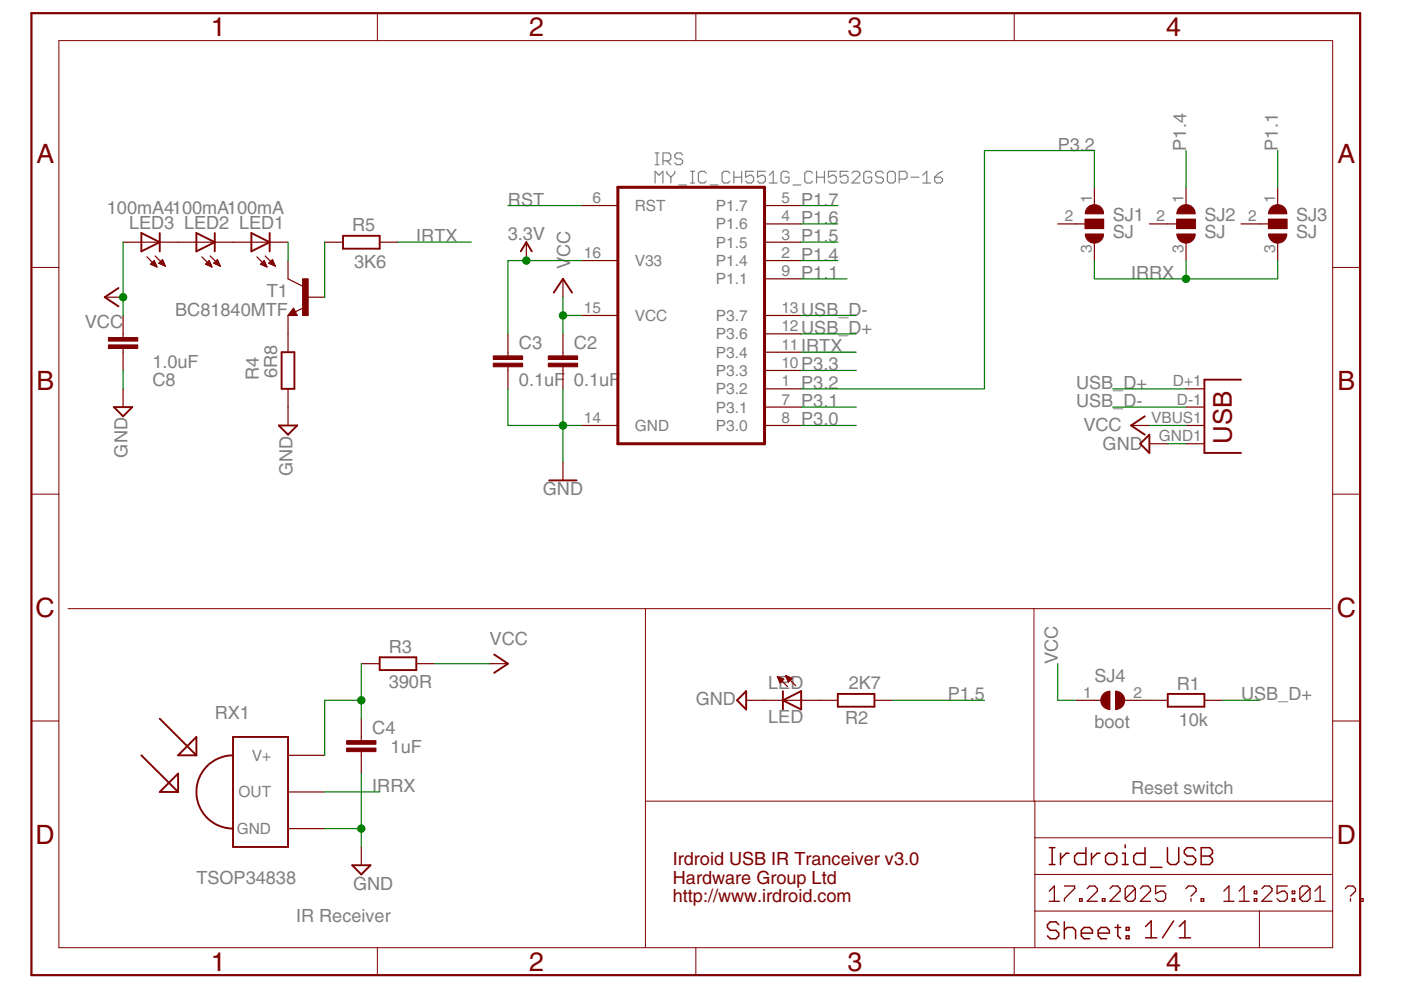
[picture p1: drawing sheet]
<svg xmlns="http://www.w3.org/2000/svg" width="297mm" height="210mm" viewBox="0 0 297 210" stroke-linecap="round" stroke-linejoin="round" font-family="sans-serif">
<g fill="none" stroke="#808080" stroke-width=".25">
<path d="M138.9 38.8v-2.5l.8 .8 .8-.8v2.5M138.9 34.9h.8M138.9 32.4h.8M139.3 32.4v2.5M140.6 34.1h1.2l.4-.4v-.8l-.4-.5h-1.2v2.5M141.4 36.3v.4l.8 .9M141.4 34.1l.8 .8M142.2 37.6v1.2M143.1 36.3v.4l-.9 .9M143.9 39.2h1.7M144.7 32.9l-.4-.5h-.8l-.4 .5v.4l.4 .4h.8l.4 .4v.4l-.4 .4h-.8l-.4-.4M146.4 38.8h.8"/>
<path d="M146.4 36.3h.8M146.8 36.3v2.5M149.7 36.7l-.4-.4h-.8l-.4 .4v1.7l.4 .4h.8l.4-.4M150.6 39.2h1.7M154.7 36.7l-.4-.4h-.8l-.4 .4v1.7l.4 .4h.8l.4-.4M155.6 36.3v2.5M155.6 37.6h1.6M157.2 36.3v2.5M159.8 36.3h-1.7v1.3l.8-.5h.4l.5 .5v.8l-.5 .4h-.8l-.4-.4M162.3 36.3h-1.7v1.3l.8-.5h.4l.5 .5v.8l-.5 .4h-.8l-.4-.4M163.1 38.8h1.7M163.1 37.1l.8-.8v2.5"/>
<path d="M167.3 36.7l-.4-.4h-.9l-.4 .4v1.7l.4 .4h.9l.4-.4v-.8h-.9M168.1 39.2h1.7M172.3 36.7l-.4-.4h-.9l-.4 .4v1.7l.4 .4h.9l.4-.4M173.1 37.6h1.7M173.1 36.3v2.5M174.8 36.3v2.5M177.3 36.3h-1.7v1.3l.9-.5h.4l.4 .5v.8l-.4 .4h-.9l-.4-.4M179.8 36.3h-1.7v1.3l.9-.5h.4l.4 .5v.8l-.4 .4h-.9l-.4-.4M180.6 36.7l.5-.4h.8l.4 .4v.4l-1.7 1.7h1.7M184.8 36.7l-.4-.4h-.8l-.5 .4v1.7l.5 .4h.8l.4-.4v-.8h-.8M187.3 36.7l-.4-.4h-.8l-.4 .4v.4l.4 .5h.8l.4 .4v.4l-.4 .4h-.8l-.4-.4M188.2 36.7l.4-.4h.8l.4 .4v1.7l-.4 .4h-.8l-.4-.4z"/>
<path d="M190.6 38h1.3l.4-.4v-.9l-.4-.4h-1.3v2.5M193.2 37.6h1.6M195.7 38.8h1.6M195.7 37.1l.8-.8v2.5M198.2 37.6h1.2l.4 .4v.4l-.4 .4h-.8l-.4-.4zM199.8 36.3l-.8 .4-.8 .9"/>
</g>
<g fill="none" stroke="#800000" stroke-width=".21">
<path d="M12.5 8.6h270.1v192.3h-270.1zM80 2.8v5.8M147.5 2.8v5.8M215 2.8v5.8M6.7 56.7h5.8M282.6 56.7h5.8M6.7 104.8h5.8M282.6 104.8h5.8M14.4 129.1h267.8M136.8 129.1v71.8M219.2 129.1v40.8M6.7 152.9h5.8"/>
<path d="M282.6 152.9h5.8M136.8 169.9h145.8M219.4 169.9v31M219.4 177.6h63.2M219.4 193.2h63.2M219.4 185.4h63.2M267 193.2v7.7M80 200.9v5.9M147.5 200.9v5.9M215 200.9v5.9"/>
</g>
<g fill="none" stroke="#800000" stroke-width=".4">
<path d="M30 49.4l3.9 2-3.9 1.9zM33.9 49.4v3.9M41.6 49.4l3.9 2-3.9 1.9zM45.5 49.4v3.9M53.3 49.4l3.9 2-3.9 1.9zM57.2 49.4v3.9M72.7 50h7.8v2.7h-7.8zM110.4 53.3l1.2-1.9 1.2 1.9M25.1 61.1l-2.9 1.9 2.9 2M59.7 74.7h2.7v7.7h-2.7zM62.2 66.1l-.2 .4h.6l-.4-.8-.8 1h1.2M117.4 62l2-2.9 1.9 2.9"/>
<path d="M24.2 86.3h3.8l-1.9 2zM59.1 90.2h3.9l-1.9 2zM241.7 94.1l2-1.9v3.8zM242.7 88.3l-2.9 1.9 2.9 2M263.1 80.5h-7.7v15.5h7.7M116.4 101.9h5.9M80.5 139.4h7.8v2.7h-7.8zM104.8 138.8l2.9 1.9-2.9 2M33.9 152.4l7.7 7.7M41.6 156.3v3.8h-3.8zM49.4 156.3h11.7v23.3h-11.7zM158.2 146.5v3.9l-1.9-1.9z"/>
<path d="M166 148.5l3.9-2v3.9zM166 146.5v3.9M177.6 147.1h7.8v2.7h-7.8zM247.6 147.1h7.8v2.7h-7.8zM30 160.1l7.8 7.8M33.9 167.9l3.9-3.9v3.9zM49.4 160.1a7.8 7.8 0 0 0-7.8 7.8 7.8 7.8 0 0 0 7.8 7.8M74.7 183.5h3.8l-1.9 1.9z"/>
</g>
<g fill="none" stroke="#800000" stroke-width=".25">
<path d="M232 39.7v3.9M251.5 39.7v3.9M270.9 39.7v3.9M26.1 51.4h35M31.2 54.5l2.1 2.1M31.9 56l.8-.8 .6 1.4zM31.9 56h1.1M32.2 55.8h.7M32.3 55.6h.6M32.4 56.2h.7M32.6 55.4h.2M32.8 56.4h.4"/>
<path d="M32.9 54.3l2.1 2.1M33.7 55.8l.8-.7 .5 1.3zM33.7 55.8h1.1M33.9 55.6h.8M34.1 56h.8M34.1 55.4h.5M34.3 55.2h.2M34.6 56.2h.3M35 56.4h.1M42.8 54.5l2.1 2.1M43.6 56l.8-.8 .5 1.4zM43.6 56h1.1"/>
<path d="M43.8 55.8h.8M44 56.2h.8M44 55.6h.5M44.2 55.4h.2M44.5 56.4h.4M44.6 54.3l2.1 2.1M45.3 55.8l.8-.7 .6 1.3zM45.4 55.8h1M45.6 55.6h.7M45.7 56h.8M45.8 55.4h.4M46 55.2h.2"/>
<path d="M46.2 56.2h.4M46.7 56.4h.1M54.5 54.5l2.1 2.1M55.2 56l1.4 .6M55.2 56l.8-.8 .6 1.4M55.2 56h1.1M55.5 55.8h.8M55.6 55.6h.6M55.7 56.2h.7M55.9 55.4h.2M56.1 56.4h.4M56.2 54.3l2.2 2.1"/>
<path d="M57 55.8l1.4 .6M57 55.8l.8-.7 .6 1.3M57 55.8h1.1M57.2 55.6h.8M57.4 56h.8M57.4 55.4h.5M57.6 55.2h.2M57.9 56.2h.4M58.3 56.4h.1M61.1 55.2v3.9l3.1 1.6M68.8 51.4h3.9M80.5 51.4h3.9"/>
<path d="M111.6 51.4v3.8M119.4 59.1v3.9M123.2 55.2h7.8M123.2 43.6h7.8M162.1 51.4h7.8M162.1 59.1h7.8M162.1 55.2h7.8M162.1 47.5h7.8M162.1 43.6h7.8M224.3 47.5h5.8M230.1 46.5h3.9v2h-3.9zM232 51.4v3.8"/>
<path d="M243.7 47.5h5.8M249.5 46.5h3.9v2h-3.9zM251.5 51.4v3.8M263.1 47.5h5.8M268.9 46.5h3.9v2h-3.9zM270.9 51.4v3.8M22.2 63h3.9M26.1 66.9v4.7M26.1 73.9v4.6M61.1 66.9v7.8M62.2 65.3l.8 1.6h-1.9zM64.5 65.2l-1.9 .9"/>
<path d="M65 63h3.8M107.7 70.8v4.6M107.7 77.8v4.6M119.4 70.8v4.6M119.4 77.8v4.6M123.2 66.9h7.8M162.1 66.9h7.8M162.1 78.5h7.8M162.1 74.7h7.8M162.1 70.8h7.8M26.1 82.4v3.9M61.1 82.4v7.8"/>
<path d="M119.4 98v3.9M123.2 90.2h7.8M162.1 90.2h7.8M162.1 82.4h7.8M162.1 86.3h7.8M239.8 90.2h3.9M243.7 94.1h3.9M251.5 94.1h3.9M251.5 90.2h3.9M251.5 82.4h3.9M251.5 86.3h3.9M76.6 140.7h3.9"/>
<path d="M76.6 152.4v4.6M76.6 159.4v4.6M88.3 140.7h3.9M103.8 140.7h3.9M158.2 148.5h19.4M164.8 143.4l2.2 2.2M164.8 143.4l1.4 .6-.8 .8zM164.9 143.6h.3M165 143.8h.7M165.1 144h1M165.1 144.2h.9M165.2 144.4h.6"/>
<path d="M165.3 144.6h.3M166.6 143.2l2.1 2.2M166.6 143.2l1.3 .6-.7 .8zM166.6 143.4h.3M166.7 143.6h.7M166.8 143.8h1.1M166.9 144h.8M167 144.2h.6M167.1 144.4h.2M185.4 148.5h3.9M228.2 148.5h5.2M238.4 148.5h9.2"/>
<path d="M255.4 148.5h3.8M61.1 175.7h7.7M61.1 167.9h7.7M61.1 160.1h7.7M76.6 179.6v3.9"/>
</g>
<g fill="#800000" stroke="#800000" stroke-width=".21">
<path d="M73.5 158.6h6.2v.8h-6.2z"/>
<path d="M73.5 157h6.2v.8h-6.2z"/>
<path d="M23 73.1h6.2v.8h-6.2z"/>
<path d="M23 71.6h6.2v.7h-6.2z"/>
<path d="M64.2 59.1h1.1v7.8h-1.1z"/>
<path d="M116.2 77h6.3v.8h-6.3z"/>
<path d="M116.2 75.5h6.3v.7h-6.3z"/>
<path d="M104.6 77h6.2v.8h-6.2z"/>
<path d="M104.6 75.5h6.2v.7h-6.2z"/>
<path d="M230.1 46.5h3.9v2h-3.9z"/>
<path d="M249.5 46.5h3.9v2h-3.9z"/>
<path d="M268.9 46.5h3.9v2h-3.9z"/>
</g>
<g fill="none" stroke="#800000" stroke-width=".32">
<path d="M222.5 179.7h1.2M223.1 179.7v3.6M230.2 179.7v3.6h-1.7l-.7-.6v-1.2l.7-.6h1.7M238.6 179.1v.6M242.8 179.7v3.6h-1.8l-.6-.6v-1.2l.6-.6h1.8M247.5 179.7v3l.6 .6h1.2l.6-.6v-3M254.7 179.7h1.8l.6 .6v.6l-.6 .6 .6 .6v.6l-.6 .6h-1.8zM222.5 183.3h1.2M224.5 196l-.6-.5h-1.2l-.6 .5v.6l.6 .7h1.2l.6 .5v.6l-.6 .6h-1.2l-.6-.6M224.9 180.9v2.4M225.7 197.3l.6-.7h1.2l.5 .7v1.7M225.7 195.5v3.5"/>
<path d="M226.7 180.9h-.6l-1.2 1.2M229.3 197.8h2.3v-.5l-.6-.7h-1.2l-.5 .7v1.1l.5 .6h1.2M231.4 180.9v2.4M232.8 197.8h2.4v-.5l-.6-.7h-1.2l-.6 .7v1.1l.6 .6h1.2M233.2 180.9h-.6l-1.2 1.2M234.4 181.5l.6-.6h1.2l.6 .6v1.2l-.6 .6h-1.2l-.6-.6zM236.4 196.6h1.2M237 196v2.4l.6 .6M238 183.3h1.2M238 180.9h.6v2.4M238.8 196.6h.6v.7h-.6zM238.8 198.4h.6v.6h-.6z"/>
<path d="M242.9 196.4l1.2-1.1v3.5M242.9 198.8h2.4M243.9 183.9h2.4M248.8 195.3l-2.3 3.5M250 198.8h2.4M250 196.4l1.2-1.1v3.5M253.5 180.3l-.6-.6h-1.2l-.6 .6v.6l.6 .6h1.2l.6 .6v.6l-.6 .6h-1.2l-.6-.6M254.7 181.5h1.8"/>
</g>
<g fill="none" stroke="#800000" stroke-width=".28">
<path d="M222.5 188.9l1-1v3.2M222.5 191.1h2.1M225.7 187.9h2.1v.5l-2.1 2.1v.6M228.9 190.5h.5v.6h-.5zM230.5 188.4l.6-.5h1l.6 .5v.5l-2.2 2.2h2.2M233.7 190.5h.6v.6h-.6zM235.3 188.4l.6-.5h1.1l.5 .5v.5l-2.2 2.2h2.2M240.7 188.4v2.1l-.5 .6h-1.1l-.5-.6M240.7 188.4l-.5-.5h-1.1l-.5 .5v2.1M240.7 188.4l-2.1 2.1M241.8 188.4l.5-.5h1.1l.5 .5v.5l-2.1 2.2h2.1M247.1 187.9h-2.1v1.6l1.1-.6h.5l.5 .6v1l-.5 .6h-1.1l-.5-.6"/>
<path d="M251.4 188.4l.6-.5h1l.6 .5v.5l-1.1 1.1M252.5 190.5v.6M254.7 190.5h.5v.6h-.5zM259.5 191.1h2.1M259.5 188.9l1.1-1v3.2M262.7 191.1h2.2M262.7 188.9l1.1-1v3.2M265.9 190.5h.6v.6h-.6zM265.9 188.9h.6v.6h-.6zM267.5 188.4l.6-.5h1.1l.5 .5v.5l-2.2 2.2h2.2M272.9 187.9h-2.1v1.6l1-.6h.6l.5 .6v1l-.5 .6h-1.1l-.5-.6M274 190.5h.5v.6h-.5z"/>
<path d="M274 188.9h.5v.6h-.5zM277.7 188.4v2.1l-.5 .6h-1.1l-.5-.6M277.7 188.4l-.5-.5h-1.1l-.5 .5v2.1M277.7 188.4l-2.1 2.1M278.8 191.1h2.2M278.8 188.9l1.1-1v3.2M285.2 188.4l.6-.5h1.1l.5 .5v.5l-1.1 1.1M286.3 190.5v.6M288.5 190.5h.5v.6h-.5z"/>
</g>
<path d="M6.7 2.8h281.7v204h-281.7z" fill="none" stroke="#800000" stroke-width=".47"/>
<path d="M131 39.7h31.1v54.4h-31.1z" fill="none" stroke="#800000" stroke-width=".63"/>
<g fill="#800000" stroke="#800000" stroke-width=".21">
<path d="M230.1 49.6h3.9a1.94 1.94 0 0 1-2 1.9 1.94 1.94 0 0 1-1.9-1.9z" fill-rule="evenodd"/>
<path d="M230.5 44.1a1.95 1.95 0 0 1 2.2-.6 1.95 1.95 0 0 1 1.3 1.8h-3.9l.1-.5z" fill-rule="evenodd"/>
<path d="M249.5 49.6h3.9a1.95 1.95 0 0 1-1.9 2 1.95 1.95 0 0 1-2-2z" fill-rule="evenodd"/>
<path d="M250 44.1a1.95 1.95 0 0 1 2.1-.6 1.95 1.95 0 0 1 1.3 1.8h-3.9l.1-.5z" fill-rule="evenodd"/>
<path d="M268.9 49.6h3.9a1.95 1.95 0 0 1-1.9 2 1.95 1.95 0 0 1-2-2z" fill-rule="evenodd"/>
<path d="M269.4 44.1a1.95 1.95 0 0 1 2.2-.6 1.95 1.95 0 0 1 1.2 1.8h-3.9l.1-.5z" fill-rule="evenodd"/>
<path d="M236.5 146.5a1.95 1.95 0 0 1 2 2 1.95 1.95 0 0 1-2 1.9z" fill-rule="evenodd"/>
<path d="M233.8 147.3l.6-.5 .9-.3v3.9a1.94 1.94 0 0 1-1.7-1.1 1.94 1.94 0 0 1 .2-2z" fill-rule="evenodd"/>
</g>
<g fill="none" stroke="#008000" stroke-width=".25">
<path d="M232 39.7v-7.8h-23.3v50.5h-38.8M251.5 31.9v7.8M270.9 31.9v7.8M26.1 51.4v15.5M61.1 51.4v3.8M68.8 51.4v11.6M84.4 51.4h15.5M107.7 43.6h15.5M123.2 55.2h-15.5v15.6M169.9 59.1h9.7M169.9 51.4h7.7M169.9 55.2h7.7"/>
<path d="M169.9 47.5h7.7M169.9 43.6h7.7M232 55.2v3.9h38.9v-3.9M251.5 55.2v3.9M26.1 78.5v3.9M119.4 63v7.8M119.4 66.9h3.8M169.9 66.9h11.6M169.9 74.7h11.6M169.9 70.8h11.6M169.9 78.5h11.6M107.7 82.4v7.8h15.5"/>
<path d="M119.4 82.4v15.6M169.9 90.2h11.6M169.9 86.3h11.6M235.9 86.3h15.6M235.9 82.4h15.6M243.7 90.2h7.8M247.6 94.1h3.9M76.6 140.7v11.7M76.6 148.5h-7.8v11.6M92.2 140.7h11.6M189.3 148.5h19.4M224.3 140.7v7.8h3.9"/>
<path d="M259.2 148.5h7.8M68.8 175.7h7.8M68.8 167.9h11.7M76.6 164v15.6"/>
</g>
<g fill="#008000" stroke="#008000" stroke-width=".21">
<circle cx="76.6" cy="175.7" r=".78"/>
<circle cx="119.4" cy="90.2" r=".78"/>
<circle cx="26.1" cy="63" r=".78"/>
<circle cx="119.4" cy="66.9" r=".78"/>
<circle cx="251.5" cy="59.1" r=".78"/>
<circle cx="76.6" cy="148.5" r=".78"/>
<circle cx="111.6" cy="55.2" r=".78"/>
</g>
<g font-size="6.5" fill="#800000">
<text x="44.7" y="7.7">1</text>
<text x="112.2" y="7.7">2</text>
<text x="179.7" y="7.7">3</text>
<text x="247.2" y="7.7">4</text>
<text x="7.7" y="34.6">A</text>
<text x="283.6" y="34.6">A</text>
<text x="7.7" y="82.7">B</text>
<text x="283.6" y="82.7">B</text>
<text x="7.5" y="130.8">C</text>
<text x="283.4" y="130.8">C</text>
<text x="7.5" y="178.9">D</text>
<text x="283.4" y="178.9">D</text>
<text x="44.7" y="205.8">1</text>
<text x="112.2" y="205.8">2</text>
<text x="179.7" y="205.8">3</text>
<text x="247.2" y="205.8">4</text>
</g>
<text font-size="6.3" fill="#800000" x="261.2" y="94.1" transform="rotate(-90 261.2 94.1)">USB</text>
<g font-size="4.4" fill="#808080">
<text x="224.3" y="31.9">P3.2</text>
<text x="251.5" y="31.9" transform="rotate(-90 251.5 31.9)">P1.4</text>
<text x="270.9" y="31.9" transform="rotate(-90 270.9 31.9)">P1.1</text>
<text x="22.7" y="45.3">100mA4100mA100mA</text>
<text x="107.7" y="43.6">RST</text>
<text x="169.9" y="47.5">P1.6</text>
<text x="169.9" y="43.6">P1.7</text>
<text x="235.9" y="46.9">SJ1</text>
<text x="255.4" y="46.9">SJ2</text>
<text x="274.8" y="46.9">SJ3</text>
<text x="27.4" y="48.6">LED3 LED2 LED1</text>
<text x="74.7" y="49.1">R5</text>
<text x="88.3" y="51.4">IRTX</text>
<text x="107.6" y="51">3.3V</text>
<text x="169.9" y="51.4">P1.5</text>
<text x="235.9" y="50.4">SJ</text>
<text x="255.4" y="50.4">SJ</text>
<text x="274.8" y="50.4">SJ</text>
<text x="75.1" y="56.8">3K6</text>
<text x="120.9" y="57.1" transform="rotate(-90 120.9 57.1)">V</text>
<text x="120.9" y="54.6" transform="rotate(-90 120.9 54.6)">CC</text>
<text x="169.9" y="59.1">P1.1</text>
<text x="169.9" y="55.2">P1.4</text>
<text x="239.8" y="59.1">IRRX</text>
<text x="56.6" y="63">T1</text>
<text x="18" y="69.6">VCC</text>
<text x="37.1" y="66.9">BC81840MTF</text>
<text x="169.9" y="66.9">USB_D-</text>
<text x="169.9" y="70.8">USB_D+</text>
<text x="32.3" y="78">1.0uF</text>
<text x="110" y="74.1">C3</text>
<text x="121.7" y="74.1">C2</text>
<text x="169.9" y="74.7">IRTX</text>
<text x="32.3" y="81.9">C8</text>
<text x="54.9" y="80.5" transform="rotate(-90 54.9 80.5)">R4</text>
<text x="58.7" y="80.1" transform="rotate(-90 58.7 80.1)">6R8</text>
<text x="110" y="81.9">0.1uF</text>
<text x="121.7" y="81.9">0.1uF</text>
<text x="169.9" y="78.6">P3.3</text>
<text x="169.9" y="82.4">P3.2</text>
<text x="228.2" y="82.4">USB_D+</text>
<text x="169.9" y="86.3">P3.1</text>
<text x="228.2" y="86.3">USB_D-</text>
<text x="169.9" y="90.2">P3.0</text>
<text x="229.7" y="91.4">VCC</text>
<text x="233.8" y="95.5">GND</text>
<text x="27.1" y="97" transform="rotate(-90 27.1 97)">GND</text>
<text x="62" y="100.9" transform="rotate(-90 62 100.9)">GND</text>
<text x="115.1" y="105">GND</text>
<text x="103.8" y="136.8">VCC</text>
<text x="82.4" y="138.4">R3</text>
<text x="224.3" y="140.7" transform="rotate(-90 224.3 140.7)">VCC</text>
<text x="82.4" y="145.8">390R</text>
<text x="147.5" y="149.5">GND</text>
<text x="162.9" y="146.2">LED</text>
<text x="180" y="146.2">2K7</text>
<text x="201" y="148.5">P1.5</text>
<text x="232" y="144.6">SJ4</text>
<text x="249.5" y="146.2">R1</text>
<text x="263.1" y="148.5">USB_D+</text>
<text x="45.5" y="152.4">RX1</text>
<text x="78.9" y="155.7">C4</text>
<text x="162.9" y="153.3">LED</text>
<text x="179.2" y="153.6">R2</text>
<text x="232" y="154.3">boot</text>
<text x="249.9" y="153.9">10k</text>
<text x="82.8" y="159.6">1uF</text>
<text x="78.9" y="167.9">IRRX</text>
<text x="239.8" y="168.3">Reset switch</text>
<text x="41.6" y="187.3">TSOP34838</text>
<text x="74.9" y="188.7">GND</text>
<text x="62.8" y="195.5">IR Receiver</text>
</g>
<g font-size="4.4" fill="#800000">
<text x="142.7" y="183.5">Irdroid USB IR Tranceiver v3.0</text>
<text x="142.7" y="187.3">Hardware Group Ltd</text>
<text x="142.7" y="191.2">http://www.irdroid.com</text>
</g>
<g font-size="3.8" fill="#808080">
<text x="125.6" y="43">6</text>
<text x="134.6" y="44.8">RST</text>
<text x="151.8" y="44.7">P1.7</text>
<text x="165.7" y="46.9">4</text>
<text x="165.7" y="43">5</text>
<text x="225.8" y="46.9">2</text>
<text x="231.5" y="43" transform="rotate(-90 231.5 43)">1</text>
<text x="245.2" y="46.9">2</text>
<text x="250.9" y="43" transform="rotate(-90 250.9 43)">1</text>
<text x="264.6" y="46.9">2</text>
<text x="270.4" y="43" transform="rotate(-90 270.4 43)">1</text>
<text x="151.8" y="52.5">P1.5</text>
<text x="151.8" y="48.6">P1.6</text>
<text x="165.7" y="50.8">3</text>
<text x="231.5" y="53.7" transform="rotate(-90 231.5 53.7)">3</text>
<text x="250.9" y="53.7" transform="rotate(-90 250.9 53.7)">3</text>
<text x="270.4" y="53.7" transform="rotate(-90 270.4 53.7)">3</text>
<text x="123.8" y="54.7">16</text>
<text x="134.6" y="56.4">V33</text>
<text x="151.8" y="56.4">P1.4</text>
<text x="165.7" y="58.6">9</text>
<text x="165.7" y="54.7">2</text>
<text x="151.8" y="60.3">P1.1</text>
<text x="123.8" y="66.4">15</text>
<text x="134.6" y="68.1">VCC</text>
<text x="151.8" y="71.9">P3.6</text>
<text x="151.8" y="68.1">P3.7</text>
<text x="165.7" y="70.2">12</text>
<text x="165.7" y="66.4">13</text>
<text x="151.8" y="75.8">P3.4</text>
<text x="165.7" y="74.1">11</text>
<text x="151.8" y="83.6">P3.2</text>
<text x="151.8" y="79.7">P3.3</text>
<text x="165.7" y="81.9">1</text>
<text x="165.7" y="78">10</text>
<text x="248.7" y="81.9">D+1</text>
<text x="123.8" y="89.7">14</text>
<text x="151.8" y="87.5">P3.1</text>
<text x="165.7" y="89.7">8</text>
<text x="165.7" y="85.8">7</text>
<text x="244.1" y="89.7">VBUS1</text>
<text x="249.5" y="85.8">D-1</text>
<text x="134.6" y="91.4">GND</text>
<text x="151.8" y="91.4">P3.0</text>
<text x="245.7" y="93.5">GND1</text>
<text x="229.7" y="147.9">1</text>
<text x="240.4" y="147.9">2</text>
<text x="53.4" y="161.3">V+</text>
<text x="50.5" y="169.1">OUT</text>
<text x="50.2" y="176.8">GND</text>
</g>
</svg>
